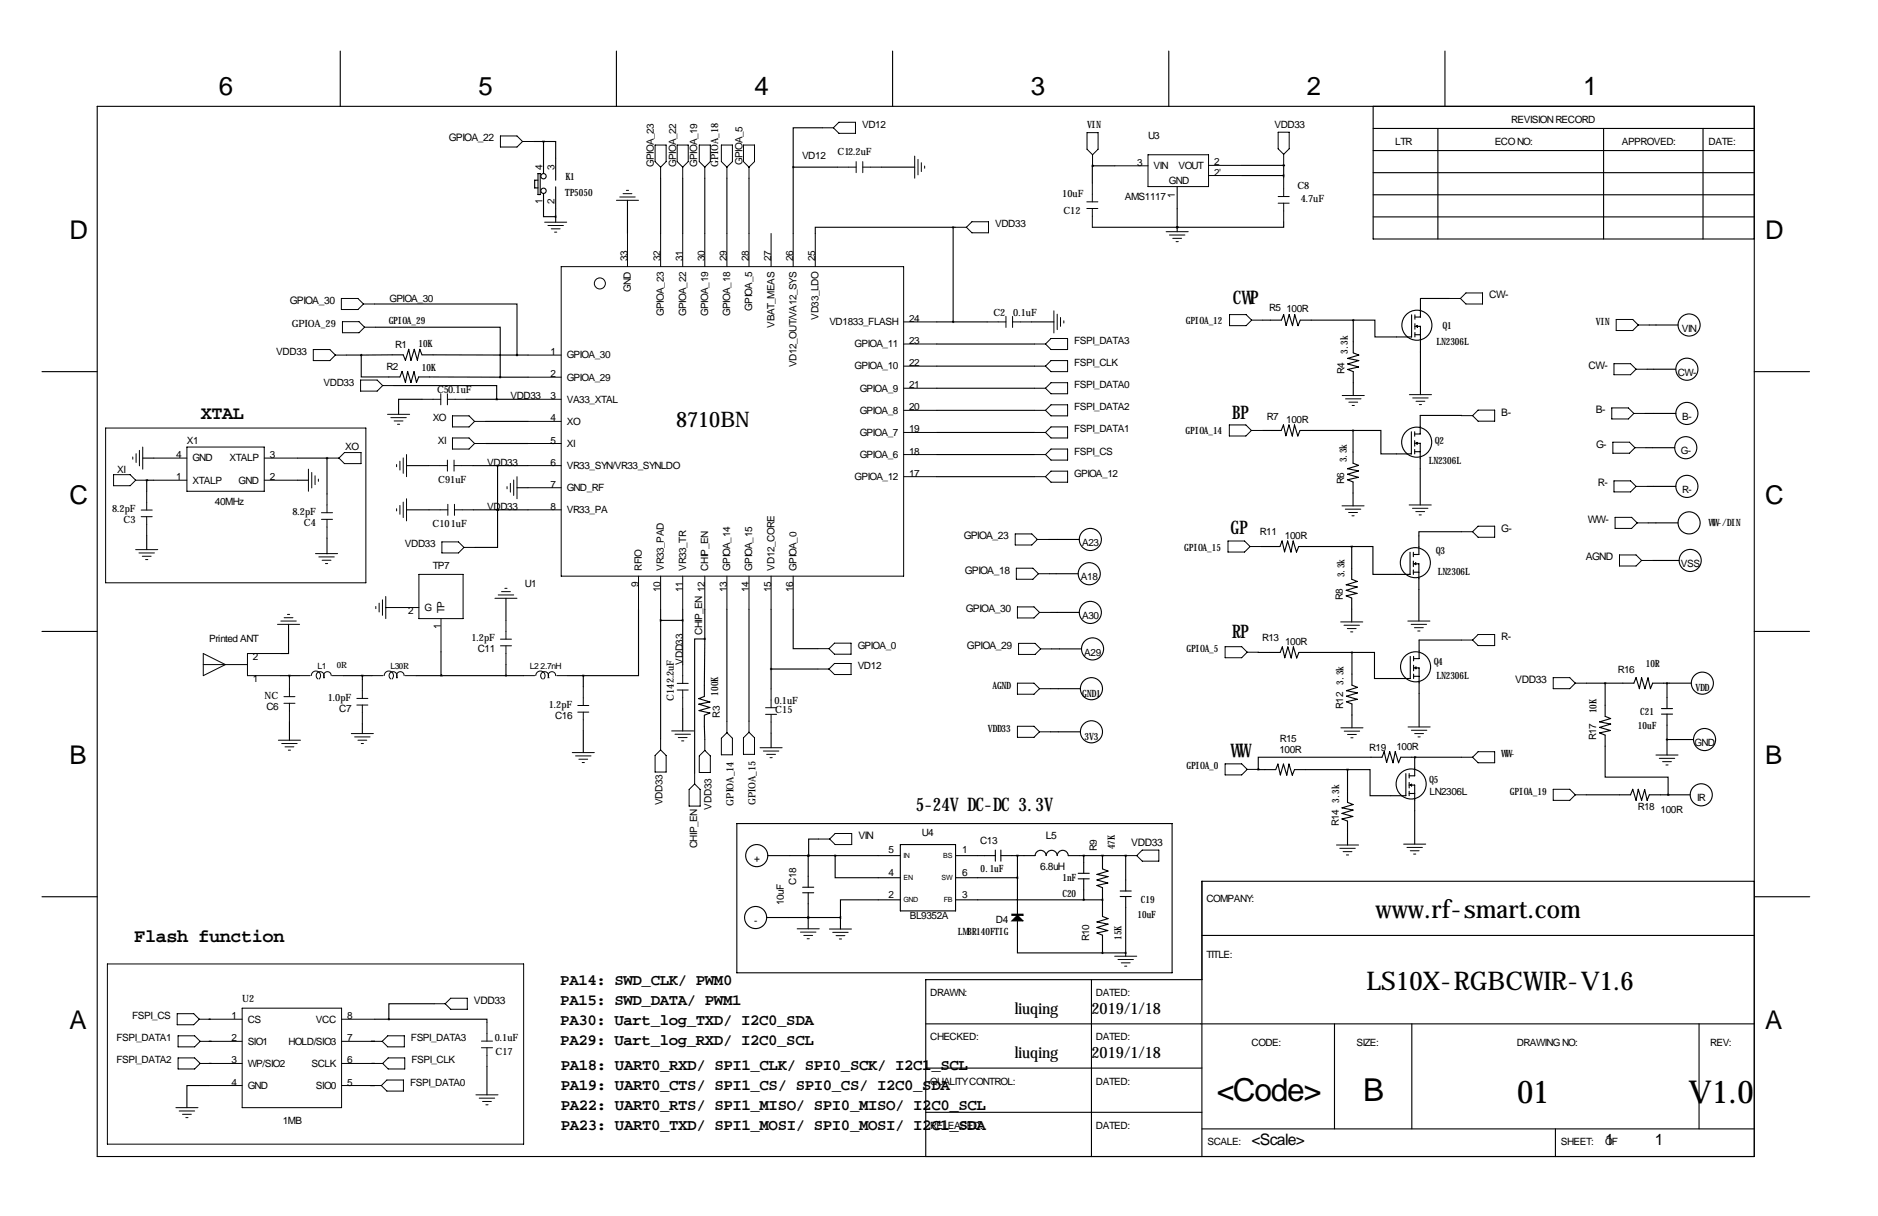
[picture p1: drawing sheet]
<svg xmlns="http://www.w3.org/2000/svg" width="432mm" height="279mm" viewBox="0 0 432 279" stroke-linecap="round" stroke-linejoin="round" font-family="sans-serif">
<g fill="none" stroke="#000" stroke-width=".23">
<path d="M115.1 31.2h3.8l1.2 1.3-1.2 1.3h-3.8zM120.1 32.5h2.6M150.6 33.3h2.6v3.8l-1.3 1.3-1.3-1.3zM151.9 38.4v2.5M155.7 33.3h2.5v3.8l-1.2 1.3-1.3-1.3zM157 38.4v2.5M160.8 33.3h2.5v3.8l-1.2 1.3-1.3-1.3zM162.1 38.4v2.5M165.9 33.3h2.5v3.8l-1.3 1.3-1.2-1.3zM167.1 38.4v2.5M170.9 33.3h2.6v3.8l-1.3 1.3-1.3-1.3zM172.2 38.4v2.5"/>
<path d="M189.1 29.4h2.5M192.5 38.4h4.3M192.9 28.1h3.8v2.5h-3.8l-1.3-1.2zM196.8 37.1v2.6M198.4 38.4h4.3M198.4 37.1v2.6M210.3 35.9v5M211.1 36.6v3.6M211.8 37.4v2M212.6 38.2v.5M249.9 30.5h2.6v3.8l-1.3 1.3-1.3-1.3zM251.2 35.6v2.5"/>
<path d="M256.3 38.1h7.7M264 35.6h13.9v7.3h-13.9zM277.9 38h7.6M293.9 30.4h2.5v3.8l-1.3 1.3-1.2-1.3zM295.1 35.5v2.5M125.2 51.1h5.1M126 51.8h3.5M126.7 52.6h2.1M127.5 53.3h.5M141.7 46h5.1M142.5 45.3h3.5M143.3 44.5h2"/>
<path d="M144 43.7h.5M144.3 53.6v7.7M151.9 53.6v7.7M157 53.6v7.7M162.1 53.6v7.7M167.1 53.6v7.7M172.2 53.6v7.7M177.3 53.6v7.7M182.4 53.6v7.7M187.5 53.6v7.7M219.7 52.2h2.5M223.5 51h3.8v2.5h-3.8l-1.3-1.3z"/>
<path d="M249.9 47.9h2.5M249.9 46.4h2.5M251.2 42.1v4.3M251.2 47.9v4.3M268.1 53.2h5.1M268.9 54h3.5M269.6 54.8h2.1M270.4 55.5h.5M277.9 40.3h7.6M293.9 46.7h2.5M293.9 45.2h2.5M295.1 40.8v4.4"/>
<path d="M295.1 46.7v4.3M78.5 68.6h3.8l1.3 1.2-1.3 1.3h-3.8zM78.7 73.9h3.8l1.3 1.3-1.3 1.3h-3.8zM83.6 69.8h2.5M83.8 75.2h2.6M129 61.3h78.8v71.1h-78.8zM207.8 74h7.6M207.8 79h7.6M227 74h4.3M231.3 72.7v2.5M232.8 74h4.3M232.8 72.7v2.5"/>
<path d="M237.8 79h2.6M241.7 77.8h3.8v2.5h-3.8l-1.3-1.3zM242.3 71.4v5.1M243.1 72.2v3.5M243.8 72.9v2.1M244.6 73.7v.5M282.7 72.3h3.8l1.3 1.3-1.3 1.2h-3.8zM287.8 73.6h2.5M333.2 68.6h2.6M337.1 67.3h3.8v2.5h-3.8l-1.3-1.2zM371.6 73.4h3.8l1.3 1.3-1.3 1.2h-3.8zM376.7 74.7h2.5"/>
<path d="M24.3 98.3h59.8v35.6h-59.8zM72 80.3h3.8l1.3 1.3-1.3 1.3h-3.8zM77.1 81.6h2.6M82.9 87.3h3.8l1.3 1.3-1.3 1.3h-3.8zM88 88.6h2.5M89.1 95.2h5.1M89.9 96h3.5M90.6 96.7h2.1M91.4 97.5h.5M97 91.7h4.3M101.3 90.5v2.5M102.9 91.7h4.3"/>
<path d="M102.9 90.5v2.5M104 95.6h3.8l1.3 1.2-1.3 1.3h-3.8zM109.1 96.8h2.6M121.4 86.7h7.6M121.4 96.8h7.6M121.4 81.6h7.6M121.4 91.7h7.6M207.8 99.4h7.6M207.8 94.3h7.6M207.8 89.2h7.6M207.8 84.1h7.6M237.8 99.4h2.6"/>
<path d="M237.8 94.3h2.6M237.8 89.2h2.6M237.8 84.1h2.6M240.4 84.1l1.3-1.2h3.8v2.5h-3.8zM240.4 94.3l1.3-1.3h3.8v2.6h-3.8zM240.4 99.4l1.3-1.3h3.8v2.5h-3.8zM241.7 87.9h3.8v2.6h-3.8l-1.3-1.3zM282.7 97.6h3.8l1.2 1.3-1.2 1.3h-3.8zM287.7 98.9h2.6M308.6 90.9h5.1M309.4 91.6h3.5M310.1 92.4h2.1"/>
<path d="M310.9 93.2h.5M324.1 90.7h5M324.8 91.4h3.6M325.6 92.2h2M326.3 93h.5M336 95.5h2.6M339.9 94.2h3.8v2.6h-3.8l-1.3-1.3zM370.6 93.7h3.8l1.3 1.3-1.3 1.3h-3.8zM371.1 83.6h3.8l1.3 1.2-1.3 1.3h-3.8zM375.7 95h2.5M376.2 84.8h2.5M26.1 109.1h3.8l1.3 1.2-1.3 1.3h-3.8z"/>
<path d="M30.5 105v.5M31.2 110.3h2.5M31.3 104.2v2.1M32.1 103.5v3.5M32.5 117.2h2.5M32.5 118.7h2.5M32.8 102.7v5.1M33.7 112.9v4.3M33.7 118.7v4.3M35.4 110.3h7.6M35.4 105.3h7.6M43 102.7h17.8v10.2h-17.8z"/>
<path d="M60.8 110.3h7.6M60.8 105.3h7.6M70.9 107.8v5.1M71.7 108.6v3.5M72.4 109.3v2.1M73.2 110.1v.5M73.9 117.8h2.6M73.9 119.3h2.6M75.2 113.5v4.3M75.2 119.3v4.3M75.4 105.3h2.5M79.2 104h3.8v2.5h-3.8l-1.3-1.2z"/>
<path d="M91.2 106.7v.5M91.2 116.9v.5M91.9 106v2M91.9 116.1v2.1M92.7 105.2v3.6M92.7 115.4v3.5M93.5 104.4v5.1M93.5 114.6v5.1M98.6 107h4.3M98.7 117.1h4.3M102.9 105.7v2.6M103 115.9v2.5"/>
<path d="M104 100.6h3.8l1.3 1.3-1.3 1.3h-3.8zM104.4 107h4.3M104.4 105.7v2.6M104.5 117.1h4.3M104.5 115.9v2.5M109.1 101.9h2.6M116.6 111.8v.5M117.3 111v2.1M118.1 110.3v3.5M118.9 109.5v5.1M121.4 107h7.6M121.4 101.9h7.6"/>
<path d="M121.4 112.1h7.6M121.4 117.1h7.6M207.8 109.5h7.6M207.8 104.4h7.6M237.8 109.5h2.6M237.8 104.4h2.6M241.7 108.3h3.8v2.5h-3.8l-1.3-1.3zM241.7 103.2h3.8v2.5h-3.8l-1.3-1.3zM308.6 116.2h5M309.3 117h3.6M310.1 117.8h2M310.8 118.5h.6"/>
<path d="M324 116h5.1M324.8 116.8h3.5M325.5 117.6h2.1M326.3 118.3h.5M370.8 101.6h3.8l1.3 1.3-1.3 1.2h-3.8zM371.1 110.5h3.8l1.3 1.3-1.3 1.2h-3.8zM371.3 118.9h3.9l1.2 1.2-1.2 1.3h-3.9zM375.9 102.9h2.6M376.2 111.8h2.5M31.2 126.3h5.1M32 127.1h3.5M32.7 127.8h2"/>
<path d="M33.5 128.6h.5M72.5 127.2h5.1M73.3 128h3.6M74.1 128.7h2M74.8 129.5h.5M86.4 139.3v.6M87.2 138.6v2M87.9 137.8v3.6M88.7 139.6h7.6M88.7 137.1v5M96.3 132h10.2v10.1h-10.2zM101.6 124.5h3.8l1.3 1.3-1.3 1.3h-3.8z"/>
<path d="M106.7 125.8h2.5M113.8 137.5h5.1M114.6 136.7h3.5M115.3 135.9h2M116.1 135.2h.5M146.8 132.4v7.6M151.9 132.4v7.6M157 132.4v7.6M162.1 132.4v7.6M167.1 132.4v7.6M172.2 132.4v7.6M177.3 132.4v7.6"/>
<path d="M182.4 132.4v7.6M233.4 122.7h3.8l1.3 1.3-1.3 1.2h-3.8zM233.7 130.6h3.8l1.3 1.2-1.3 1.3h-3.8zM233.9 139.4h3.8l1.3 1.3-1.3 1.3h-3.8zM238.5 124h2.5M238.8 131.8h2.5M282.3 124.3h3.9l1.2 1.3-1.2 1.2h-3.9zM287.4 125.6h2.6M336 122.2h2.6M339.9 120.9h3.8v2.5h-3.8l-1.3-1.2zM372.4 127.5h3.8l1.2 1.3-1.2 1.2h-3.8zM376.4 120.1h2.6"/>
<path d="M377.4 128.8h2.6M46.7 150.2l5.1 2.5-5.1 2.5zM46.7 152.7h10.2M63.8 143.5h5.1M64.5 150.2h-7.6v5h7.6M64.6 142.7h3.5M65.3 141.9h2.1M66.1 141.2h.5M66.5 155.8v4.3M68.8 155.2h2.5M71.6 155.2a1.07 1.07 0 0 1 1.5-.9 1.07 1.07 0 0 1 .3 1.7M74.4 155.8a.91 .91 0 0 0-.3-1.3 .91 .91 0 0 0-1.2 .2 .91 .91 0 0 0 .2 1.3"/>
<path d="M76.1 155.3a.86 .86 0 0 0-1.1-.9 .86 .86 0 0 0-.4 1.3M76.4 155.2h2.5M83.3 156.2v4.3M85.5 155.2h2.6M88.3 155.2a1.07 1.07 0 0 1 1.5-.9 1.07 1.07 0 0 1 .4 1.7M91.1 155.8a.91 .91 0 0 0-.2-1.3 .91 .91 0 0 0-1.3 .2 .91 .91 0 0 0 .3 1.3M92.9 155.3a.86 .86 0 0 0-1.1-.9 .86 .86 0 0 0-.4 1.3M93.2 155.2h2.5M101.4 142.1v7.7M115.1 146.9h2.5M115.1 148.4h2.5M116.3 142.5v4.4"/>
<path d="M116.3 148.4v4.3M120.4 155.2h2.5M123.2 155.2a1.07 1.07 0 0 1 1.5-.9 1.07 1.07 0 0 1 .3 1.7M126 155.8a.91 .91 0 0 0-.3-1.3 .91 .91 0 0 0-1.2 .2 .91 .91 0 0 0 .2 1.3M127.8 155.3a.86 .86 0 0 0-1.2-.9 .86 .86 0 0 0-.4 1.3M128 155.2h2.6M134.1 157.8v4.3M155.7 158.5h2.5M155.7 157h2.5M157 152.7v4.3M157 158.5v4.4M177.3 158.3v4.3"/>
<path d="M188.1 149h2.5M188.1 153.7h2.5M190.6 153.7l1.3-1.2h3.8v2.5h-3.8zM191.9 147.8h3.8v2.5h-3.8l-1.3-1.3zM233.9 157h3.8l1.3 1.2-1.3 1.3h-3.8zM234.2 147.8h3.8l1.3 1.3-1.3 1.3h-3.8zM239 158.2h2.6M239 140.7h2.6M239.3 149.1h2.5M281.7 148.6h3.8l1.3 1.3-1.3 1.2h-3.8zM286.8 149.9h2.5M308.3 142.9h5"/>
<path d="M309 143.7h3.6M309.8 144.4h2M310.5 145.2h.5M323.7 142.7h5.1M324.5 143.5h3.5M325.2 144.2h2.1M326 145h.5M336 147.1h2.6M339.9 145.8h3.8v2.5h-3.8l-1.3-1.2zM357.1 155.7h3.8l1.3 1.3-1.3 1.2h-3.8zM362.2 157h2.5M64 170.1h5.1"/>
<path d="M64.8 170.8h3.5M65.3 160.1h2.5M65.3 161.6h2.5M65.5 171.6h2.1M66.3 172.4h.5M66.5 161.6v4.3M80.8 168.6h5.1M81.5 169.3h3.6M82 160.5h2.6M82 162h2.6M82.3 170.1h2M83.1 170.8h.5"/>
<path d="M83.3 162v4.3M131.6 172.9h5.1M132.3 173.7h3.6M132.8 162.1h2.6M132.8 163.6h2.6M133.1 174.4h2M133.9 175.2h.5M134.1 163.6v4.3M151.9 169.8v2.5M151.9 172.3l1.3 1.3v3.8h-2.6v-3.8zM154.4 167.9h5.1M155.2 168.7h3.5"/>
<path d="M156 169.5h2M156.7 170.2h.5M159.7 177.6v2.5M162.1 169.9v2.5M162.1 172.4l1.2 1.3v3.8h-2.5v-3.8zM167.1 165.8v2.6M167.1 168.4l1.3 1.2v3.8h-2.5v-3.8zM170.9 169.5l1.3-1.3 1.3 1.3v3.8h-2.6zM172.2 165.7v2.5M174.8 171.8h5M175.5 172.6h3.6M176 162.6h2.6"/>
<path d="M176 164.1h2.6M176.3 173.3h2M177 174.1h.5M177.3 164.1v4.4M233.9 166.9h3.8l1.3 1.2-1.3 1.3h-3.8zM239 168.1h2.6M281.7 175.5h3.8l1.3 1.3-1.3 1.3h-3.8zM286.8 176.8h2.5M308.3 167.2h5.1M309.1 168h3.5M309.8 168.8h2.1M310.6 169.5h.5"/>
<path d="M323.7 167h5.1M324.5 167.8h3.6M325.3 168.6h2M326 169.3h.5M336 174h2.6M339.9 172.7h3.8v2.6h-3.8l-1.3-1.3zM380.7 173.5h5.1M381.5 174.2h3.6M382.3 175h2M383 175.8h.5M159.7 180.1l1.3 1.3v3.8h-2.6v-3.8zM188.2 192.8h2.6"/>
<path d="M190.8 192.8l1.2-1.3h3.8v2.6h-3.8zM258.8 196.6h2.6M262.6 195.3h3.8v2.6h-3.8l-1.2-1.3zM307.3 194.2h5.1M308.1 194.9h3.5M308.8 195.7h2M309.6 196.4h.5M322.7 194h5.1M323.5 194.7h3.6M324.3 195.5h2M325 196.2h.5M357.1 181.4h3.8l1.3 1.2-1.3 1.3h-3.8z"/>
<path d="M362.2 182.6h2.5M183.3 213.4h5.1M184 214.2h3.6M184.8 214.9h2M185.6 215.7h.5M190.7 213.5h5.1M191.5 214.2h3.5M192.2 215h2.1M193 215.7h.5M256.3 219.7h5.1M24.7 221.5h95.7v41.4h-95.7zM40.7 232.9h3.9l1.2 1.3-1.2 1.3h-3.9z"/>
<path d="M40.9 238h3.9l1.2 1.3-1.2 1.2h-3.9zM45.8 234.2h9.9M46 239.3h9.7M55.7 231.6h22.8v22.9h-22.8zM78.5 234.2h7.7M78.5 239.3h9.4M87.9 239.3l1.3-1.3h3.8v2.5h-3.8zM99.8 230.6h2.6M102.4 230.6l1.2-1.2h3.8v2.5h-3.8zM110.7 239.2h2.5M112 234.9v4.3M257 220.5h3.6"/>
<path d="M257.8 221.2h2M258.6 222h.5M40.4 254.5h5.1M40.9 243.1h3.9l1.2 1.2-1.2 1.3h-3.9zM41.2 255.3h3.6M42 256h2M42.7 256.8h.5M46 244.3h9.7M48.1 249.4h7.6M78.5 249.4h9.2M78.5 244.3h9.5M89 248.2h3.8v2.5h-3.8l-1.3-1.3z"/>
<path d="M89.3 243.1h3.8v2.5h-3.8l-1.3-1.3zM109.4 251.6h5.1M110.2 252.3h3.5M110.7 240.7h2.5M110.9 253.1h2.1M111.7 253.8h.5M112 240.7v4.4"/>
<circle cx="137.9" cy="65.1" r="1.27"/>
</g>
<g fill="none" stroke="#000" stroke-width=".25">
<path d="M78.2 11.7v12.7M141.7 11.7v12.7M205.2 11.7v12.7M268.7 11.7v12.7M332.2 11.7v12.7M22.4 24.4h381v241.3h-381zM122.7 32.5h2.3M123.7 39.9h.5v4.8h-.5zM125 32.5h2.8v8.9M125 32.5v7.4M182.4 38.4v15.2M182.4 38.4h10.1"/>
<path d="M189.1 29.4h-6.7v9M202.7 38.4h7.6M251.2 38.1v4M251.2 38.1h.1M251.2 38.1h5.1M285.5 38h9.6M295.1 38h.1M295.1 38v2.8M315.7 29.5h87.7M315.7 34.6h87.7M315.7 24.4v30.5h87.7M315.7 39.7h87.7"/>
<path d="M330.6 29.5v25.4M368.7 29.5v25.4M391.6 29.5v25.4M123.7 41.4h-.8v1.8h.8M125 44.4v5.4h2.8M127.8 42.9v8.2M144.3 46v7.6M151.9 40.9v12.7M157 40.9v12.7M162.1 40.9v12.7M167.1 40.9v12.7M172.2 40.9v12.7"/>
<path d="M219.2 52.2h-31.7v1.4M219.2 52.2v21.8M219.2 52.2h.5M251.2 52.2h19.5M270.7 52.2h.1M270.7 42.9v10.3M285.5 40.3h9.6M295.1 51v1.2h-24.4M315.7 44.8h87.7M315.7 49.8h87.7M86.1 69.8h32.8v11.8M86.4 75.2h28.6v11.5"/>
<path d="M215.4 79h22.4M215.4 74h11.6M237.1 74h5.2M290.3 73.6h4.3l.5-1.3 .6 2.5 .7-2.5 .8 2.5 .5-2.5 .7 2.5 .6-1.2h12.1M311.1 73.6v7.5l1.3 .5-2.5 .7 2.5 .6-2.5 .7 2.5 .7-2.5 .6 1.2 .5v5.5M324.6 72.3v5.1h-8.5v-3.8h-5M325.3 72.3v1.1M325.3 74.4v1.2M325.3 76.4v1M325.3 75h1.3v15.7M325.3 76.9h1.3M325.7 75l.2-.2v.4z"/>
<path d="M333.2 68.6h-6.6v4.2h-1.3M379.2 74.7h6.6M9.7 85.4h12.7M79.7 81.6h3.4M83.1 81.6l9.6-.1 .5 1.3 .8-2.5 .5 2.5 .7-2.5 .8 2.5 .5-2.5 .5 1.2 21.9 .1M83.1 81.6v5h8.8l.6-1.3 .7 2.6 .5-2.6 .8 2.6 .7-2.5 .6 2.5 .5-1.3 18.7 .1M90.5 88.6h23.7v3.1M97 91.7h-5.4v3.5M107.2 91.7h14.2M111.7 96.8h9.7M115 86.7h6.4M118.9 81.6h2.5"/>
<path d="M215.4 99.4h22.4M215.4 84.1h22.4M215.4 89.2h22.4M215.4 94.3h22.4M290.3 98.9h4.3l.5-1.3 .6 2.5 .7-2.5 .7 2.6 .5-2.6 .8 2.6 .5-1.3h12.2M311.1 98.9h6.4v5.4h7v-5.1M311.1 98.9v7.5l1.3 .5-2.6 .8 2.6 .5-2.6 .8 2.5 .7-2.5 .5 1.3 .5v5.5M325.3 99.2v1M336 95.5h-9.5v4.2h-1.2M378.2 95h7.1M378.7 84.8h6.6M403.4 85.4h12.7"/>
<path d="M32.8 105.3h2.6M33.7 110.3h.1M33.7 110.3h1.7M33.7 110.3v2.6M68.4 105.3h7M68.4 110.3h2.5M75.2 105.3v8.2M93.5 107h5.1M93.5 117.1h5.2M108.7 107h12.7M108.8 117.1h12.6M111.7 101.9h9.7"/>
<path d="M114.4 117.1h.1M114.4 117.1v8.7h-5.2M114.4 107v10.1M118.9 112.1h2.5M215.4 104.4h22.4M215.4 109.5h22.4M325.3 101.2v1.3M325.3 103.3v1M325.3 101.9h1.2v14.1M325.3 103.8h1.2M325.6 101.9l.2-.2v.4zM378.5 102.9h6.6"/>
<path d="M378.7 111.8h6.6M33.7 123v3.3M75.2 123.6l-.1 3.6M88.7 139.6h.1M116.3 137.5v5M241 124h7.2M241.3 131.8h6.6M290 125.6h4.3l.5-1.3 .6 2.5 .7-2.5 .7 2.5 .5-2.5 .8 2.5 .5-1.2h12.2M310.8 125.6h4.9v6.4h8.5v-5.1M310.8 125.6v7.5l1.3 .5-2.6 .8 2.6 .5-2.6 .7 2.5 .7-2.5 .6 1.3 .5v5.5M325 126.9v1M325 128.9v1.3"/>
<path d="M325 131v1M325 129.5h1.2v13.2M325 131.5h1.2M325.5 129.3v.4l-.2-.2zM336 122.2h-9.8v5.2h-1.2M379 120.1h6.8M380 128.8h6.1M9.7 145.1h12.7M64.5 155.2h4.3M66.3 143.5v6.7h-1.8M66.5 155.2v.6M78.9 155.2h6.6"/>
<path d="M83.3 155.2v1M95.7 155.2h24.7M101.4 149.8l.1 5.4M116.3 152.7v2.5M130.6 155.2h3.5M134.1 155.2v2.6M146.8 140v15.2h-12.7M151.9 140v29.8M151.9 142.5h5.1M157 140v12.7M162.1 146.8h-2.4v30.8M162.1 146.8l-.1 13.2-1.3 .5 2.5 .8-2.5 .5 2.5 .8-2.5 .7 2.5 .5-1.2 .5 .1 5.6"/>
<path d="M162.1 140v6.8M167.1 140v25.8M172.2 140v25.7M177.3 140v18.3M177.3 153.7h10.8M182.4 140v9h5.7M241.6 140.7h6.6M241.6 158.2h6.8M241.8 149.1h6.9M289.3 149.9h5l.5-1.3 .6 2.5 .7-2.5 .8 2.6 .5-2.6 .7 2.6 .6-1.3h12.1M310.8 149.9h5.2v6h8.3v-5.1M310.8 149.9v7.5l1.3 .5-2.5 .8 2.5 .5-2.5 .8 2.5 .7-2.5 .5 1.2 .5v5.5"/>
<path d="M325 153.5h1.3v13.5M325 150.8v1M325 152.9v1.2M325 154.9v1M325 155.4h1.3M325.4 153.5l.2-.2v.4zM336 147.1h-9.7v4.2h-1.3M364.7 157h11l.5-1.3 .7 2.5 .5-2.5 .8 2.5 .7-2.4 .6 2.4 .5-1.2h8.9M369.1 157v7.6l1.2 .5-2.5 .8 2.5 .5-2.5 .7 2.5 .7-2.5 .6 1.3 .5v9.7h14.4v4M383.3 157v5.8M403.4 145.1h12.7M66.5 165.9v4.2"/>
<path d="M83.3 166.3v2.3M134.1 167.9v5M157 162.9v5M177.3 168.5v3.3M241.6 168.1h6.8M289.3 176.8h4l.5-1.2 .6 2.5 .7-2.5 .8 2.5 .5-2.5 .7 2.5 .5-1.3h12.2M289.3 176.8h.1M309.8 176.8h5.2v6h8.2v-5.1M309.8 176.8v7.6l1.3 .5-2.5 .7 2.5 .5-2.5 .8 2.4 .7-2.4 .6 1.2 .5v5.5M324 177.7v1.1M324 179.8v1.3M325.3 174v4.3h-1.3"/>
<path d="M336 174h-13.9l-.5 1.3-.8-2.6-.5 2.6-.8-2.6-.7 2.5-.5-2.5-.5 1.3h-28.5v2.8M382 162.8h2.6M382 164.1h2.6M383.3 169.9h6.1M383.3 164.1v9.4M169.4 189.2h100.1v34.3h-100.1zM176.5 196.6h30.5M185.8 196.6v7.3M188.2 192.8h-2.3v3.8M192 196.6v5.1h15M207 194.1h12.7v15.2h-12.7zM219.7 196.6h9.2"/>
<path d="M228.9 195.3v2.6M230.1 196.6h7.9a1.27 1.27 0 0 1 1.3-1.2 1.27 1.27 0 0 1 1.2 1.2 1.27 1.27 0 0 1 1.3-1.2 1.27 1.27 0 0 1 1.3 1.2 1.27 1.27 0 0 1 1.2-1.2 1.27 1.27 0 0 1 1.3 1.2h13.2M230.1 195.3v2.6M233.9 196.6v13.5M249.2 196.6v4.1M253.5 196.6v3l1.3 .6-2.6 .7 2.6 .5-2.6 .8 2.5 .7-2.5 .6 1.3 .5v6.6l1.3 .5-2.6 .7 2.6 .5-2.6 .8 2.5 .7-2.5 .6 1.3 .5v4M258.8 196.6h.1M258.8 196.6v8.1M324 180.4h1.3v13.6M324 181.8v1M324 182.3h1.3M324.6 180.2v.4l-.2-.2z"/>
<path d="M364.7 182.6h10.2l.5-1.2 .8 2.5 .5-2.5 .7 2.5 .8-2.5 .5 2.5 .5-1.3h9.4M383.5 182.6h.1M9.7 206h12.7M176.3 210.8h16.9M184.6 203.9h2.5M184.6 205.1h2.5M185.8 210.8h.1M185.8 205.1v8.3M193.2 210.8v2.7M207 206.8h-13.8v4M219.7 201.7h14.2M219.7 206.8h33.8"/>
<path d="M233.9 211.6v7.3h19.6M247.9 201.9h2.5M247.9 200.7h2.5M249.2 201.9v4.9M253.5 218.9h5.3M257.6 206h2.5M257.6 204.7h2.5M258.8 206v13.7M276.4 214.9h127M403.4 202.5h-127v63.2M403.4 206h12.7M48.1 239.3h.5"/>
<path d="M48.1 234.2h.3M85.3 239.3h.9M86.2 234.2h3.2M89.4 234.2h22.6v.7M99.8 230.6h-10.4v3.6M212.9 235.3h190.5M251 225.1v40.6M276.4 225.1h-63.5v40.6M306.8 235.3v24.1M324.6 235.3v24.1M390.7 235.3v24.1M48.1 249.4h-5.1v5.1"/>
<path d="M48.1 244.3h.5M85.1 249.4h1.1M85.4 244.3h.8M112 245.1v6.5M212.9 245.4h63.5M212.9 255.6h63.5M276.4 259.4h127M357.6 259.4v6.3"/>
<circle cx="125" cy="43.8" r=".61"/>
<circle cx="125" cy="40.5" r=".61"/>
<circle cx="325.8" cy="74.7" r="3.5"/>
<circle cx="388.4" cy="74.7" r="2.54"/>
<circle cx="387.9" cy="95" r="2.54"/>
<circle cx="387.9" cy="84.8" r="2.54"/>
<circle cx="325.7" cy="101.6" r="3.5"/>
<circle cx="387.6" cy="102.9" r="2.54"/>
<circle cx="387.9" cy="111.8" r="2.54"/>
<circle cx="250.4" cy="131.8" r="2.54"/>
<circle cx="250.7" cy="124" r="2.54"/>
<circle cx="325.4" cy="129.3" r="3.5"/>
<circle cx="388.4" cy="120.1" r="2.54"/>
<circle cx="388.6" cy="128.8" r="2.54"/>
<circle cx="250.7" cy="140.7" r="2.54"/>
<circle cx="251" cy="158.2" r="2.54"/>
<circle cx="251.2" cy="149.1" r="2.54"/>
<circle cx="325.5" cy="153.2" r="3.5"/>
<circle cx="391.4" cy="157" r="2.54"/>
<circle cx="251" cy="168.1" r="2.54"/>
<circle cx="391.9" cy="169.9" r="2.54"/>
<circle cx="174" cy="196.6" r="2.54"/>
<circle cx="324.5" cy="180.1" r="3.5"/>
<circle cx="391.2" cy="182.6" r="2.54"/>
<circle cx="173.7" cy="210.8" r="2.54"/>
</g>
<path d="M232.7 210.1h2.5v.2h-2.5zM233.9 210.3l1.3 1.3h-2.5z" fill="#000" stroke="#000" stroke-width=".25"/>
<path d="M116.3 155.2a.05 .05 0 0 0 .1 0 .05 .05 0 0 0-.1 0zM83 81.6a.05 .05 0 0 0 .1 0 .05 .05 0 0 0-.1 0zM219.1 74a.05 .05 0 0 0 .1 0 .05 .05 0 0 0-.1 0zM162 146.8a.05 .05 0 0 0 .1 0 .05 .05 0 0 0-.1 0zM219.1 52.2a.05 .05 0 0 0 .1 0 .05 .05 0 0 0-.1 0zM270.6 52.2a.05 .05 0 0 0 .1 0 .05 .05 0 0 0-.1 0zM270.6 52.2a.05 .05 0 0 0 .1 0 .05 .05 0 0 0-.1 0zM295.1 38a.05 .05 0 0 0 .1 0 .05 .05 0 0 0-.1 0zM295.1 40.3a.05 .05 0 0 0 .1 0 .05 .05 0 0 0-.1 0zM66.5 155.2a.05 .05 0 0 0 .1 0 .05 .05 0 0 0-.1 0zM233.9 196.6a.05 .05 0 0 0 .1 0 .05 .05 0 0 0-.1 0zM233.9 201.7a.05 .05 0 0 0 .1 0 .05 .05 0 0 0-.1 0zM311.1 73.6a.05 .05 0 0 0 .1 0 .05 .05 0 0 0-.1 0zM310.8 149.9a.05 .05 0 0 0 .1 0 .05 .05 0 0 0-.1 0zM193.2 210.8a.05 .05 0 0 0 .1 0 .05 .05 0 0 0-.1 0zM127.7 49.8a.05 .05 0 0 0 .1 0 .05 .05 0 0 0-.1 0zM124.9 32.5a.05 .05 0 0 0 .1 0 .05 .05 0 0 0-.1 0zM383.5 182.6a.05 .05 0 0 0 .1 0 .05 .05 0 0 0-.1 0zM369 157a.05 .05 0 0 0 .1 0 .05 .05 0 0 0-.1 0z" fill="#000" stroke="#000" stroke-width=".51"/>
<g font-size="7.3">
<text x="279.7" y="252.9">&lt;Code&gt;</text>
<text x="313.4" y="252.9">B</text>
<text x="348.8" y="253.3">01</text>
<text x="388.2" y="253.3">V1.0</text>
</g>
<g font-size="5.9">
<text x="50.3" y="21.9">6</text>
<text x="110" y="21.9">5</text>
<text x="173.5" y="21.9">4</text>
<text x="237" y="21.9">3</text>
<text x="300.5" y="21.9">2</text>
<text x="364" y="21.9">1</text>
<text x="16" y="54.9">D</text>
<text x="405.9" y="54.9">D</text>
<text x="16" y="115.9">C</text>
<text x="405.9" y="115.9">C</text>
<text x="16" y="175.6">B</text>
<text x="405.9" y="175.6">B</text>
<text x="316.3" y="210.9">www.rf-smart.com</text>
<text x="314.2" y="227.4">LS10X-RGBCWIR-V1.6</text>
<text x="16" y="236.5">A</text>
<text x="405.9" y="236.5">A</text>
</g>
<text font-size="4.9" x="155.4" y="98.1">8710BN</text>
<g font-size="4.3">
<text x="283.5" y="69.8">CWP</text>
<text x="46.2" y="96.4">XTAL</text>
<text x="283.2" y="96.3">BP</text>
<text x="283" y="122.7">GP</text>
<text x="283.2" y="146.6">RP</text>
<text x="283" y="174">WW</text>
<text x="210.6" y="186.4">5-24V DC-DC 3.3V</text>
<text x="30.9" y="216.5">Flash function</text>
</g>
<g font-size="3.6">
<text x="128.8" y="226.4">PA14: SWD_CLK/ PWM0</text>
<text x="128.8" y="230.9">PA15: SWD_DATA/ PWM1</text>
<text x="233.4" y="232.9">liuqing</text>
<text x="251" y="232.9">2019/1/18</text>
<text x="128.8" y="235.5">PA30: Uart_log_TXD/ I2C0_SDA</text>
<text x="128.8" y="240.1">PA29: Uart_log_RXD/ I2C0_SCL</text>
<text x="128.9" y="245.9">PA18: UART0_RXD/ SPI1_CLK/ SPI0_SCK/ I2C1_SCL</text>
<text x="233.4" y="243">liuqing</text>
<text x="251" y="243">2019/1/18</text>
<text x="128.9" y="250.4">PA19: UART0_CTS/ SPI1_CS/ SPI0_CS/ I2C0_SDA</text>
<text x="128.9" y="255">PA22: UART0_RTS/ SPI1_MISO/ SPI0_MISO/ I2C0_SCL</text>
<text x="128.9" y="259.6">PA23: UART0_TXD/ SPI1_MOSI/ SPI0_MOSI/ I2C1_SDA</text>
<text x="287.8" y="263.1">&lt;Scale&gt;</text>
<text x="369.1" y="263.1">1</text>
<text x="380.5" y="263.1">1</text>
</g>
<g font-size="2.4">
<text x="103.2" y="32.5">GPIOA_22</text>
<text x="66.6" y="69.8">GPIOA_30</text>
<text x="342.4" y="68.6">CW-</text>
<text x="365.2" y="84.8">CW-</text>
<text x="345.2" y="95.5">B-</text>
<text x="366.9" y="95">B-</text>
<text x="367" y="102.9">G-</text>
<text x="367.4" y="111.8">R-</text>
<text x="221.6" y="124">GPIOA_23</text>
<text x="345.2" y="122.2">G-</text>
<text x="365.1" y="120.1">WW-</text>
<text x="221.8" y="131.8">GPIOA_18</text>
<text x="364.6" y="128.8">AGND</text>
<text x="222.1" y="140.7">GPIOA_30</text>
<text x="222.3" y="149.1">GPIOA_29</text>
<text x="345.2" y="147.1">R-</text>
<text x="348.4" y="157">VDD33</text>
<text x="197.4" y="192.8">VIN</text>
<text x="240.5" y="192.7">L5</text>
<text x="260.1" y="194.3">VDD33</text>
<text x="239.2" y="199.8">6.8uH</text>
<text x="109" y="230.6">VDD33</text>
</g>
<g font-size="2.3">
<text x="198.2" y="29.4">VD12</text>
<text x="249.9" y="29.5">VIN</text>
<text x="293" y="29.4">VDD33</text>
<text x="347.5" y="28.2">REVISION RECORD</text>
<text x="192.6" y="35.6">C12.2uF</text>
<text x="264" y="32">U3</text>
<text x="320.8" y="33.3">LTR</text>
<text x="343.7" y="33.3">ECO NO:</text>
<text x="372.9" y="33.3">APPROVED:</text>
<text x="392.8" y="33.3">DATE:</text>
<text x="124.7" y="39.1" transform="rotate(-90 124.7 39.1)">4</text>
<text x="127.5" y="39.1" transform="rotate(-90 127.5 39.1)">3</text>
<text x="130" y="41.4">K1</text>
<text x="150.4" y="38.4" transform="rotate(-90 150.4 38.4)">GPIOA_23</text>
<text x="155.4" y="38.4" transform="rotate(-90 155.4 38.4)">GPIOA_22</text>
<text x="160.3" y="38.4" transform="rotate(-90 160.3 38.4)">GPIOA_19</text>
<text x="165.1" y="38.4" transform="rotate(-90 165.1 38.4)">GPIOA_18</text>
<text x="170.7" y="37.9" transform="rotate(-90 170.7 37.9)">GPIOA_5</text>
<text x="184.4" y="36.6">VD12</text>
<text x="261.5" y="38.1">3</text>
<text x="265.2" y="38.9">VIN</text>
<text x="270.9" y="38.8">VOUT</text>
<text x="279.1" y="38">2</text>
<text x="279.1" y="40.3">2'</text>
<text x="124.7" y="46.9" transform="rotate(-90 124.7 46.9)">1</text>
<text x="127.5" y="46.9" transform="rotate(-90 127.5 46.9)">2</text>
<text x="129.9" y="45">TP5050</text>
<text x="244.2" y="45.4">10uF</text>
<text x="258.6" y="45.9">AMS1117</text>
<text x="268.7" y="42.4">GND</text>
<text x="270.2" y="45.6" transform="rotate(-90 270.2 45.6)">1</text>
<text x="298.3" y="43.5">C8</text>
<text x="299.1" y="46.3">4.7uF</text>
<text x="228.8" y="52.2">VDD33</text>
<text x="244.5" y="49.2">C12</text>
<text x="144.3" y="60" transform="rotate(-90 144.3 60)">33</text>
<text x="151.9" y="60" transform="rotate(-90 151.9 60)">32</text>
<text x="157" y="60" transform="rotate(-90 157 60)">31</text>
<text x="162.1" y="60" transform="rotate(-90 162.1 60)">30</text>
<text x="167.1" y="60" transform="rotate(-90 167.1 60)">29</text>
<text x="172.2" y="60" transform="rotate(-90 172.2 60)">28</text>
<text x="177.3" y="60" transform="rotate(-90 177.3 60)">27</text>
<text x="182.4" y="60" transform="rotate(-90 182.4 60)">26</text>
<text x="187.5" y="60" transform="rotate(-90 187.5 60)">25</text>
<text x="89.6" y="69.4">GPIOA_30</text>
<text x="145" y="67.1" transform="rotate(-90 145 67.1)">GND</text>
<text x="173" y="71.4" transform="rotate(-90 173 71.4)">GPIOA_5</text>
<text x="291.8" y="71.4">R5</text>
<text x="295.8" y="71.8">100R</text>
<text x="67.1" y="75.2">GPIOA_29</text>
<text x="89.4" y="74.5">GPIOA_29</text>
<text x="152.7" y="72.6" transform="rotate(-90 152.7 72.6)">GPIOA_23</text>
<text x="157.7" y="72.6" transform="rotate(-90 157.7 72.6)">GPIOA_22</text>
<text x="162.8" y="72.6" transform="rotate(-90 162.8 72.6)">GPIOA_19</text>
<text x="167.9" y="72.6" transform="rotate(-90 167.9 72.6)">GPIOA_18</text>
<text x="178.1" y="75.3" transform="rotate(-90 178.1 75.3)">VBAT_MEAS</text>
<text x="188.2" y="73.5" transform="rotate(-90 188.2 73.5)">VD33_LDO</text>
<text x="190.7" y="74.7">VD1833_FLASH</text>
<text x="209" y="74">24</text>
<text x="228.4" y="72.6">C2</text>
<text x="233" y="72.5">0.1uF</text>
<text x="272.7" y="74.5">GPIOA_12</text>
<text x="331.7" y="75.7">Q1</text>
<text x="366.9" y="74.7">VIN</text>
<text x="386.7" y="76.2">VIN</text>
<text x="63.5" y="81.6">VDD33</text>
<text x="90.9" y="80">R1</text>
<text x="96.2" y="79.8">10K</text>
<text x="126.6" y="81.6">1</text>
<text x="130.3" y="82.4">GPIOA_30</text>
<text x="196.5" y="79.8">GPIOA_11</text>
<text x="209" y="79">23</text>
<text x="247" y="79">FSPI_DATA3</text>
<text x="309.9" y="81.4" transform="rotate(-90 309.9 81.4)">3.3k</text>
<text x="330.3" y="79.3">LN2306L</text>
<text x="74.4" y="88.6">VDD33</text>
<text x="88.9" y="85.1">R2</text>
<text x="97" y="85.3">10K</text>
<text x="126.6" y="86.7">2</text>
<text x="130.3" y="87.4">GPIOA_29</text>
<text x="183.1" y="84.4" transform="rotate(-90 183.1 84.4)">VD12_OUT/VA12_SYS</text>
<text x="196.5" y="84.9">GPIOA_10</text>
<text x="197.7" y="90">GPIOA_9</text>
<text x="209" y="89.2">21</text>
<text x="209" y="84.1">22</text>
<text x="247" y="84.1">FSPI_CLK</text>
<text x="247" y="89.2">FSPI_DATA0</text>
<text x="309.1" y="86" transform="rotate(-90 309.1 86)">R4</text>
<text x="385.8" y="86.4">CW-</text>
<text x="100.5" y="90.3">C50.1uF</text>
<text x="117.3" y="91.7">VDD33</text>
<text x="126.6" y="91.7">3</text>
<text x="130.3" y="92.5">VA33_XTAL</text>
<text x="197.7" y="95.1">GPIOA_8</text>
<text x="209" y="94.3">20</text>
<text x="247" y="94.3">FSPI_DATA2</text>
<text x="43" y="102">X1</text>
<text x="99.5" y="96.8">XO</text>
<text x="100.7" y="101.9">XI</text>
<text x="126.6" y="101.9">5</text>
<text x="126.6" y="96.8">4</text>
<text x="130.3" y="97.6">XO</text>
<text x="197.7" y="100.1">GPIOA_7</text>
<text x="209" y="99.4">19</text>
<text x="247" y="99.4">FSPI_DATA1</text>
<text x="272.6" y="99.8">GPIOA_14</text>
<text x="291.3" y="96.5">R7</text>
<text x="295.7" y="97.1">100R</text>
<text x="386.8" y="96.5">B-</text>
<text x="40.5" y="105.3">4</text>
<text x="44.2" y="106">GND</text>
<text x="52.8" y="106">XTALP</text>
<text x="62" y="105.3">3</text>
<text x="79.4" y="103.3">XO</text>
<text x="112" y="107">VDD33</text>
<text x="126.6" y="107">6</text>
<text x="130.3" y="107.8">VR33_SYN/VR33_SYNLDO</text>
<text x="130.3" y="102.7">XI</text>
<text x="197.7" y="105.2">GPIOA_6</text>
<text x="209" y="104.4">18</text>
<text x="247" y="104.4">FSPI_CS</text>
<text x="309.7" y="106.2" transform="rotate(-90 309.7 106.2)">3.3k</text>
<text x="328.5" y="106.7">LN2306L</text>
<text x="329.9" y="102.1">Q2</text>
<text x="386.5" y="104.4">G-</text>
<text x="27" y="108.7">XI</text>
<text x="40.5" y="110.3">1</text>
<text x="44.2" y="111.1">XTALP</text>
<text x="54.9" y="111.1">GND</text>
<text x="62" y="110.3">2</text>
<text x="100.7" y="110.9">C91uF</text>
<text x="126.6" y="112.1">7</text>
<text x="130.3" y="112.8">GND_RF</text>
<text x="196.5" y="110.3">GPIOA_12</text>
<text x="209" y="109.5">17</text>
<text x="247" y="109.5">GPIOA_12</text>
<text x="309.1" y="111.3" transform="rotate(-90 309.1 111.3)">R6</text>
<text x="386.8" y="113.3">R-</text>
<text x="25.8" y="117.7">8.2pF</text>
<text x="49.4" y="116">40MHz</text>
<text x="67.2" y="118.3">8.2pF</text>
<text x="112" y="117.1">VDD33</text>
<text x="126.6" y="117.1">8</text>
<text x="130.3" y="117.9">VR33_PA</text>
<text x="28.4" y="120.3">C3</text>
<text x="69.9" y="120.9">C4</text>
<text x="93.1" y="125.8">VDD33</text>
<text x="99.5" y="121.1">C101uF</text>
<text x="248.8" y="125.5">A23</text>
<text x="289.7" y="122.9">R11</text>
<text x="295.4" y="123.8">100R</text>
<text x="392.8" y="120.9">WW-/DIN</text>
<text x="99.5" y="130.8">TP7</text>
<text x="147.6" y="131.1" transform="rotate(-90 147.6 131.1)">RFIO</text>
<text x="152.7" y="131.1" transform="rotate(-90 152.7 131.1)">VR33_PAD</text>
<text x="157.7" y="131.1" transform="rotate(-90 157.7 131.1)">VR33_TR</text>
<text x="162.8" y="131.1" transform="rotate(-90 162.8 131.1)">CHIP_EN</text>
<text x="167.9" y="131.1" transform="rotate(-90 167.9 131.1)">GPIOA_14</text>
<text x="173" y="131.1" transform="rotate(-90 173 131.1)">GPIOA_15</text>
<text x="178.1" y="131.1" transform="rotate(-90 178.1 131.1)">VD12_CORE</text>
<text x="183.1" y="131.1" transform="rotate(-90 183.1 131.1)">GPIOA_0</text>
<text x="272.3" y="126.5">GPIOA_15</text>
<text x="330.2" y="127.3">Q3</text>
<text x="386.4" y="130.3">VSS</text>
<text x="120.6" y="134.9">U1</text>
<text x="146.8" y="134.8" transform="rotate(-90 146.8 134.8)">9</text>
<text x="151.9" y="136" transform="rotate(-90 151.9 136)">10</text>
<text x="157" y="136" transform="rotate(-90 157 136)">11</text>
<text x="162.1" y="136" transform="rotate(-90 162.1 136)">12</text>
<text x="167.1" y="136" transform="rotate(-90 167.1 136)">13</text>
<text x="172.2" y="136" transform="rotate(-90 172.2 136)">14</text>
<text x="177.3" y="136" transform="rotate(-90 177.3 136)">15</text>
<text x="182.4" y="136" transform="rotate(-90 182.4 136)">16</text>
<text x="248.5" y="133.4">A18</text>
<text x="308.8" y="138" transform="rotate(-90 308.8 138)">R8</text>
<text x="309.2" y="132.7" transform="rotate(-90 309.2 132.7)">3.3k</text>
<text x="330.6" y="132.1">LN2306L</text>
<text x="93.9" y="141.1">2</text>
<text x="97.6" y="140.4">G</text>
<text x="102.2" y="140.9" transform="rotate(-90 102.2 140.9)">TP</text>
<text x="248.8" y="142.2">A30</text>
<text x="48.1" y="147.6">Printed ANT</text>
<text x="101.4" y="144.6" transform="rotate(-90 101.4 144.6)">1</text>
<text x="108.4" y="147.4">1.2pF</text>
<text x="109.8" y="149.9">C11</text>
<text x="161.4" y="145.9" transform="rotate(-90 161.4 145.9)">CHIP_EN</text>
<text x="197.2" y="149">GPIOA_0</text>
<text x="272.8" y="149.9">GPIOA_5</text>
<text x="290.2" y="147.3">R13</text>
<text x="295.5" y="148.1">100R</text>
<text x="58.2" y="151.7">2</text>
<text x="157" y="152.7" transform="rotate(-90 157 152.7)">VDD33</text>
<text x="197.2" y="153.7">VD12</text>
<text x="249.3" y="150.6">A29</text>
<text x="329.7" y="152.9">Q4</text>
<text x="330.3" y="156">LN2306L</text>
<text x="372" y="154.7">R16</text>
<text x="378.4" y="153.2">10R</text>
<text x="58.2" y="156.8">1</text>
<text x="60.8" y="160.6">NC</text>
<text x="75.4" y="161">1.0pF</text>
<text x="154.9" y="161.1" transform="rotate(-90 154.9 161.1)">C142.2uF</text>
<text x="165.1" y="159.8" transform="rotate(-90 165.1 159.8)">100K</text>
<text x="178.1" y="161.8">0.1uF</text>
<text x="228.2" y="158.2">AGND</text>
<text x="248.8" y="160.1">GND1</text>
<text x="308.9" y="157.3" transform="rotate(-90 308.9 157.3)">3.3k</text>
<text x="389.8" y="158.8">VDD</text>
<text x="61.2" y="163.1">C6</text>
<text x="78" y="163.5">C7</text>
<text x="126.2" y="162.6">1.2pF</text>
<text x="127.6" y="165.2">C16</text>
<text x="165.5" y="164.9" transform="rotate(-90 165.5 164.9)">R3</text>
<text x="178.3" y="163.8">C15</text>
<text x="308.8" y="162.9" transform="rotate(-90 308.8 162.9)">R12</text>
<text x="367.1" y="163.9" transform="rotate(-90 367.1 163.9)">10K</text>
<text x="376.6" y="167.4">10uF</text>
<text x="377.1" y="164.3">C21</text>
<text x="227.1" y="168.1">VDD33</text>
<text x="249.4" y="170">3V3</text>
<text x="294.2" y="173">100R</text>
<text x="294.3" y="170.4">R15</text>
<text x="314.8" y="172.5">R19</text>
<text x="321.1" y="172.2">100R</text>
<text x="345.2" y="174">WW-</text>
<text x="367" y="170.1" transform="rotate(-90 367 170.1)">R17</text>
<text x="389.6" y="171.5">GND</text>
<text x="272.8" y="176.8">GPIOA_0</text>
<text x="328.6" y="179.8">Q5</text>
<text x="152.3" y="184.9" transform="rotate(-90 152.3 184.9)">VDD33</text>
<text x="168.7" y="185.1" transform="rotate(-90 168.7 185.1)">GPIOA_14</text>
<text x="173.7" y="185" transform="rotate(-90 173.7 185)">GPIOA_15</text>
<text x="307.9" y="184.5" transform="rotate(-90 307.9 184.5)">3.3k</text>
<text x="328.7" y="182.6">LN2306L</text>
<text x="347.2" y="182.6">GPIOA_19</text>
<text x="390.2" y="184.2">IR</text>
<text x="163.6" y="186" transform="rotate(-90 163.6 186)">VDD33</text>
<text x="307.8" y="189.8" transform="rotate(-90 307.8 189.8)">R14</text>
<text x="376.5" y="186.2">R18</text>
<text x="381.8" y="186.7">100R</text>
<text x="160.3" y="194.9" transform="rotate(-90 160.3 194.9)">CHIP_EN</text>
<text x="204.3" y="196.1">5</text>
<text x="211.9" y="192.1">U4</text>
<text x="221.2" y="196.1">1</text>
<text x="225.4" y="193.8">C13</text>
<text x="252.2" y="195.6" transform="rotate(-90 252.2 195.6)">R9</text>
<text x="256.3" y="195.1" transform="rotate(-90 256.3 195.1)">47K</text>
<text x="173.4" y="198.1">+</text>
<text x="183" y="203.3" transform="rotate(-90 183 203.3)">C18</text>
<text x="204.3" y="201.2">4</text>
<text x="221.2" y="201.2">6</text>
<text x="225.5" y="200.4">0.1uF</text>
<text x="244.3" y="202.4">1nF</text>
<text x="180.2" y="208" transform="rotate(-90 180.2 208)">10uF</text>
<text x="204.3" y="206.2">2</text>
<text x="221.2" y="206.2">3</text>
<text x="244.3" y="206">C20</text>
<text x="262.3" y="207.6">C19</text>
<text x="277.4" y="207.3">COMPANY:</text>
<text x="173.4" y="212.4">-</text>
<text x="209.2" y="211.2">BL9352A</text>
<text x="220.3" y="214.9">LMBR140FTIG</text>
<text x="229" y="212.1">D4</text>
<text x="257.8" y="216" transform="rotate(-90 257.8 216)">15K</text>
<text x="261.5" y="210.8">10uF</text>
<text x="250.4" y="216.3" transform="rotate(-90 250.4 216.3)">R10</text>
<text x="277.4" y="220">TITLE:</text>
<text x="55.7" y="230.1">U2</text>
<text x="213.9" y="228.9">DRAWN:</text>
<text x="252" y="228.9">DATED:</text>
<text x="26.8" y="239.3">FSPI_DATA1</text>
<text x="30.4" y="234.2">FSPI_CS</text>
<text x="53.2" y="234.2">1</text>
<text x="53.2" y="239.3">2</text>
<text x="56.9" y="235">CS</text>
<text x="72.7" y="235">VCC</text>
<text x="79.8" y="239.3">7</text>
<text x="79.8" y="234.2">8</text>
<text x="94.5" y="239.3">FSPI_DATA3</text>
<text x="113.8" y="239.2">0.1uF</text>
<text x="213.9" y="239.1">CHECKED:</text>
<text x="252" y="239.1">DATED:</text>
<text x="26.8" y="244.3">FSPI_DATA2</text>
<text x="53.2" y="244.3">3</text>
<text x="56.9" y="245.1">WP/SIO2</text>
<text x="56.9" y="240">SIO1</text>
<text x="66.3" y="240">HOLD/SIO3</text>
<text x="71.6" y="245.1">SCLK</text>
<text x="79.8" y="244.3">6</text>
<text x="94.6" y="244.3">FSPI_CLK</text>
<text x="114" y="242.5">C17</text>
<text x="287.8" y="240.3">CODE:</text>
<text x="311.9" y="240.3">SIZE:</text>
<text x="348.7" y="240.3">DRAWING NO:</text>
<text x="393.2" y="240.3">REV:</text>
<text x="53.2" y="249.4">4</text>
<text x="56.9" y="250.2">GND</text>
<text x="72.7" y="250.2">SIO0</text>
<text x="79.8" y="249.4">5</text>
<text x="94.3" y="249.4">FSPI_DATA0</text>
<text x="213.9" y="249.2">QUALITY CONTROL:</text>
<text x="252" y="249.2">DATED:</text>
<text x="65" y="258.3">1MB</text>
<text x="213.9" y="259.4">RELEASED:</text>
<text x="252" y="259.4">DATED:</text>
<text x="277.6" y="263.2">SCALE:</text>
<text x="358.9" y="263.2">SHEET:</text>
<text x="369" y="263.2">OF</text>
</g>
<g font-size="2">
<text x="73" y="153.6">L1</text>
<text x="77.4" y="153.6">0R</text>
<text x="89.8" y="153.6">L30R</text>
<text x="121.8" y="153.6">L2</text>
<text x="124.3" y="153.6">2.7nH</text>
</g>
<g font-size="1.6">
<text x="207.8" y="197.1">IN</text>
<text x="216.9" y="197.1">BS</text>
<text x="207.8" y="202.2">EN</text>
<text x="216.5" y="202.2">SW</text>
<text x="207.8" y="207.3">GND</text>
<text x="217" y="207.3">FB</text>
</g>
</svg>
